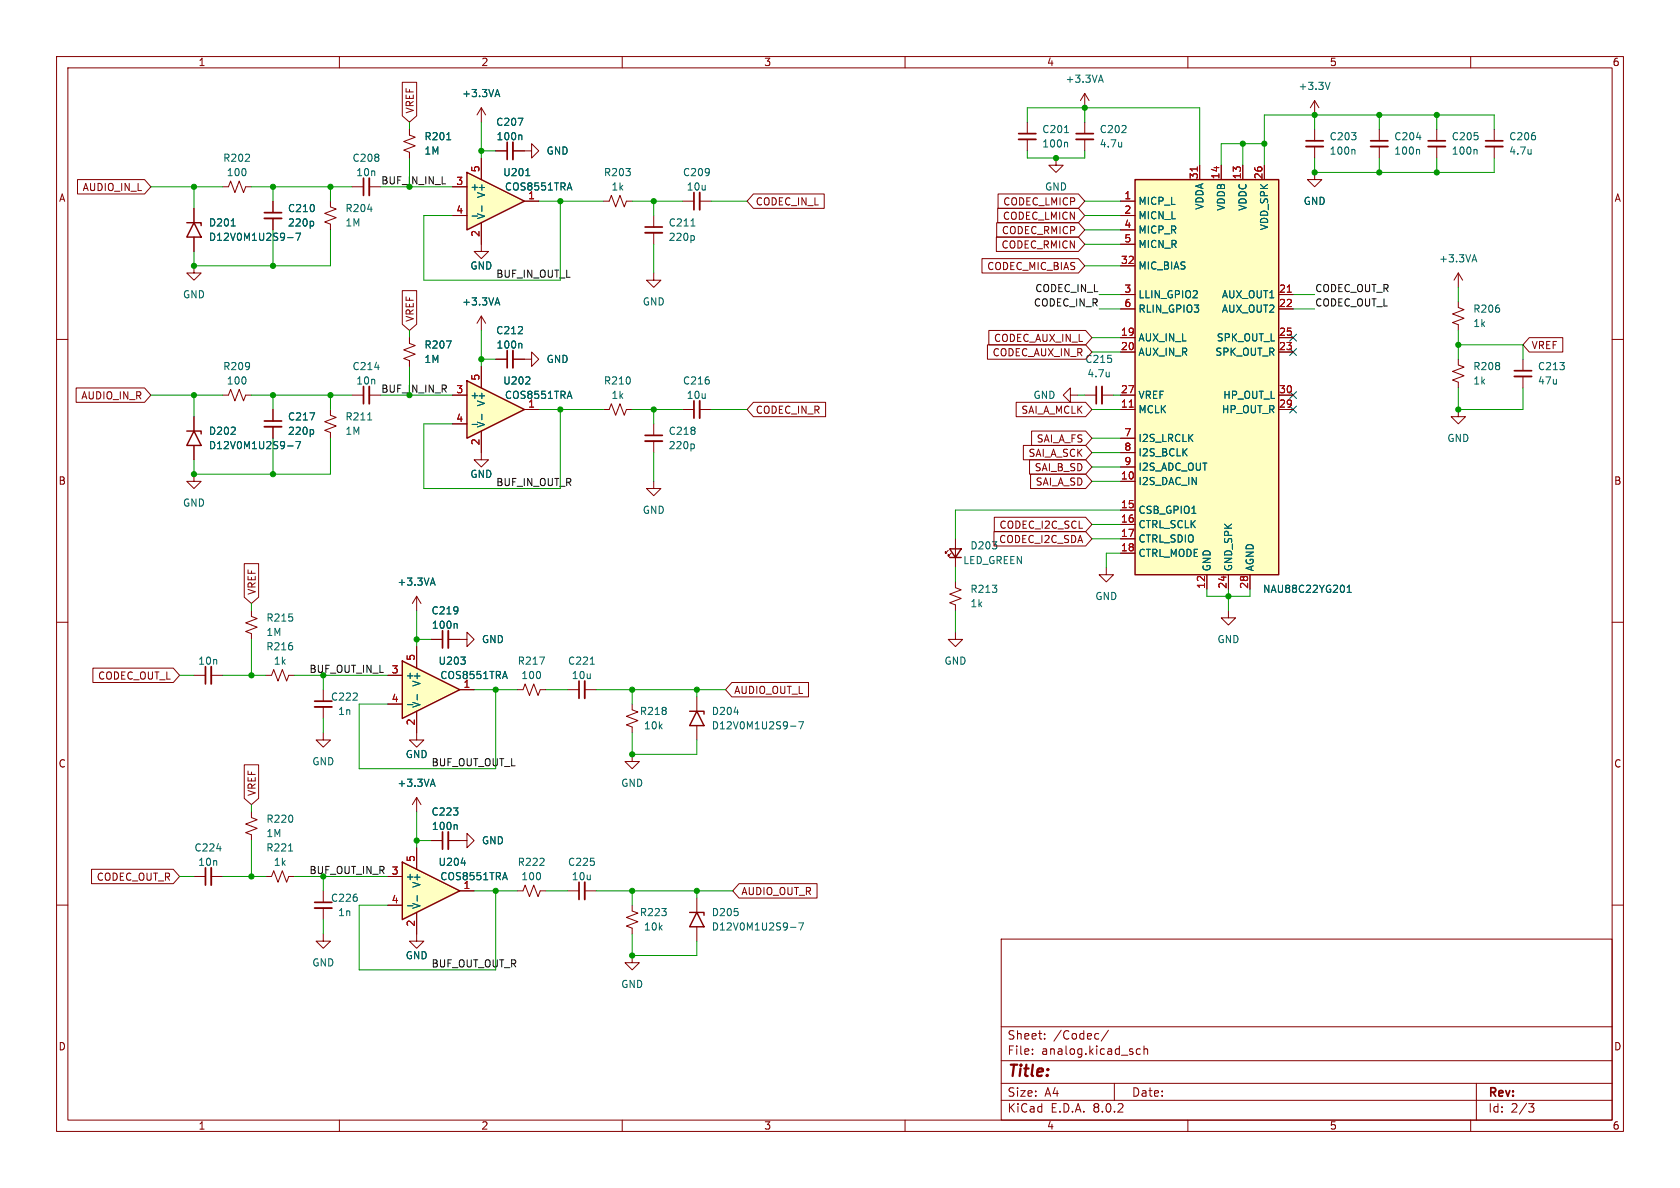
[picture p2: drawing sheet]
<svg xmlns="http://www.w3.org/2000/svg" width="297mm" height="210mm" viewBox="0 0 297 210" stroke-linecap="round" stroke-linejoin="round" font-family="sans-serif">
<g fill="none" stroke="#840000" stroke-width=".18">
<path d="M10 10h277v190h-277zM12 12h273v186h-273zM60 10v2M110 10v2M160 10v2M191.8 16.5l-.8 1.3M191.8 16.5v2.6M191.8 16.5l.7 1.3M210 10v2M260 10v2M181.6 21.6v2M181.6 24.6v2.1"/>
<path d="M186.7 27.9v1.3h1.3l-1.3 1.3-1.3-1.3h1.3M191.8 21.6v2M191.8 24.6v2.1M232.4 30.5v1.3h1.3l-1.3 1.2-1.3-1.2h1.3M232.4 22.9v2M232.4 25.9v2M243.8 22.9v2M243.8 25.9v2M254 22.9v2M254 25.9v2M264.2 22.9v2M264.2 25.9v2"/>
<path d="M10 60h2M34.3 47v1.3h1.3l-1.3 1.2-1.3-1.2h1.3M72.4 59.7v1l1 .4-2 .7 2 .8-2 .8 1 .4v1M85.1 55.9l-.8 1.3M85.1 55.9v2.5M85.1 55.9l.8 1.3M115.6 48.3v1.2h1.2l-1.2 1.3-1.3-1.3h1.3M285 60h2M87.6 63.5h2.1M90.7 63.5h3.3v-1.3l1.2 1.3-1.2 1.3v-1.3M106.7 72.4h1l.4-1 .7 2 .8-2 .8 2 .3-1h1.1M120.6 72.4h2.1"/>
<path d="M123.7 72.4h2M189.2 69.9v-1.3l-1.2 1.3 1.2 1.2v-1.2h1.3M191.8 69.9h2M194.8 69.9h2M10 110h2M34.3 119.4h2M37.3 119.4h2.1M44.4 108v1l1.1 .3-2.1 .8 2.1 .8-2.1 .7 1 .4v1M47 119.4h1l.4-1 .7 2 .8-2 .8 2 .4-1h1M73.7 105.4l-.8 1.3M73.7 105.4v2.6M73.7 105.4l.7 1.3"/>
<path d="M76.2 113h2M79.2 113h2.1M285 110h2M10 160h2M34.3 154.9h2M37.3 154.9h2.1M44.4 143.5v1l1.1 .4-2.1 .8 2.1 .7-2.1 .8 1 .4v1M47 154.9h1l.4-1 .7 2.1 .8-2.1 .8 2.1 .4-1.1h1M285 160h2M57.1 165.1v1.3h1.3l-1.3 1.2-1.2-1.2h1.2M177 166h108v32h-108zM60 198v2"/>
<path d="M110 198v2M160 198v2M177 194.5h108M177 191.5h108M177 187.5h108M177 181.5h108M182.5 186.3v.1M182.5 185.5v.1M184.7 183.6v.1M184.7 182.8v.1M194.1 182.7l.1 .1M194.2 183.6l-.1 .1"/>
<path d="M196 182.1l-1.3 2M197 191.5v3M201.6 185.5l-.4-.1-.3 .3v.4l.1 .2h.6M202.2 185.5l.3-.1 .3 .1 .1 .9M202.2 184.9v1.5M210 198v2M260 198v2M261 191.5v6.5M270.2 195.1h1l-.5 .6 .4 .1 .1 .5-.3 .3h-.4"/>
</g>
<g fill="none" stroke="#006464" stroke-width=".18">
<path d="M194.3 14.2h.6M194.6 13.3l.4 1.2M188.2 23.4h.7M188.6 25.1l.1 .2v.7M198.3 25.1v.9M198.3 25.9h-.1M239.4 26.4l.1 .2v.7M250.4 24.3h.8M250.8 26.4l.2 .2v.7M260.9 26.4l.2 .2v.7M270.7 26.4v.9M270.7 27.1l-.1 .1"/>
<path d="M87.6 53.6h.6M87.9 52.6l.5 1.3M78.9 60.3h.9l-.6 1.2M92.1 60.7l.2 .2v.6M196.1 65.8v.8M196.1 66.5l-.1 .1M76.2 103.1h.6M76.5 102.2l.4 1.2M80.6 110.2l.2 .2v.7M38.3 150h.8M51 150.4h.7"/>
</g>
<path d="M180.1 24.6h3M190.2 24.6h3.1M230.9 25.9h3M242.3 25.9h3.1M252.5 25.9h3M262.6 25.9h3.1M90.7 62v3M123.7 70.9v3M194.8 68.3v3.1M37.3 117.9v3M79.2 111.5v3.1M37.3 153.4v3.1" fill="none" stroke="#840000" stroke-width=".33"/>
<path d="M180.1 23.6h3M190.2 23.6h3.1M230.9 24.9h3M242.3 24.9h3.1M252.5 24.9h3M262.6 24.9h3.1M89.7 62v3M122.7 70.9v3M193.8 68.3v3.1M36.3 117.9v3M78.2 111.5v3.1M36.3 153.4v3.1" fill="none" stroke="#840000" stroke-width=".3"/>
<path d="M200.7 31.8h25.4v69.8h-25.4z" fill="#ffffc2"/>
<path d="M33 39.4h2.6v.5M34.3 39.4l1.3 2.5h-2.6zM200.7 31.8h25.4v69.8h-25.4zM33 76.2h2.6v.5M34.3 76.2l1.3 2.5h-2.6z" fill="none" stroke="#840000" stroke-width=".25"/>
<g fill="none" stroke="#840000" stroke-width=".18">
<path d="M34.3 36.8v2.6M39.4 33h1l.4-1 .7 2 .8-2 .8 2 .3-1h1M106.7 35.6h1l.4-1.1 .7 2.1 .8-2.1 .8 2.1 .3-1h1.1M198.1 35.6h2.6M198.1 38.1h2.6M212.1 29.2v2.6M215.9 29.2v2.6M219.7 29.2v2.6M223.5 29.2v2.6M34.3 41.9v2.6M198.1 59.7h2.6M198.1 52.1h2.6"/>
<path d="M198.1 54.6h2.6M198.1 47h2.6M198.1 40.6h2.6M198.1 43.2h2.6M226.1 59.7h2.5M226.1 52.1h2.5M226.1 54.6h2.5M34.3 73.7v2.5M34.3 78.7v2.6M39.4 69.9h1l.4-1.1 .7 2.1 .8-2.1 .8 2.1 .3-1h1M48.3 72.4v2M48.3 75.4v2.1"/>
<path d="M58.4 72.4v1l1 .4-2 .7 2 .8-2 .8 1 .4v1M62.2 69.9h2.1M65.3 69.9h2M198.1 72.4h2.6M198.1 62.2h2.6M198.1 69.9h2.6M198.1 77.5h2.6M226.1 72.4h2.5M226.1 62.2h2.5M226.1 69.9h2.5M34.3 83.8v1.3h1.3l-1.3 1.3-1.3-1.3h1.3M198.1 85.1h2.6"/>
<path d="M198.1 90.2h2.6M198.1 92.7h2.6M198.1 95.3h2.6M198.1 97.8h2.6M198.1 80h2.6M198.1 82.6h2.6M81.3 113h1.2v-1.2l1.3 1.2-1.3 1.3v-1.3M213.4 101.6v2.5M217.2 101.6v2.5M221 101.6v2.5M73.7 129.5v1.3h1.2l-1.2 1.3-1.3-1.3h1.3M91.4 121.9h1.1l.3-1 .8 2 .8-2 .7 2 .4-1h1"/>
<path d="M100.3 121.9h2.1M103.4 121.9h2M111.8 124.5v1l1 .4-2.1 .7 2.1 .8-2.1 .7 1.1 .4v1M111.8 133.4v1.2h1.2l-1.2 1.3-1.3-1.3h1.3M91.4 157.5h1.1l.3-1 .8 2 .8-2 .7 2 .4-1h1M100.3 157.5h2.1M103.4 157.5h2M111.8 160v1l1 .4-2.1 .8 2.1 .7-2.1 .8 1.1 .4v1M111.8 168.9v1.3h1.2l-1.2 1.3-1.3-1.3h1.3"/>
</g>
<path d="M211.7 29.5v.7M227.6 51.7h.7M199.6 72h.8" fill="none" stroke="#a90000" stroke-width=".18"/>
<g fill="none" stroke="#006464" stroke-width=".18">
<path d="M40.9 39.9h.7M50.9 42h.9M53.1 41.2l-.5 1.3M50.9 78.8h.9M53.1 78l-.5 1.3M54.8 73h.8l-.5 1.2M55.2 75.9l.2 .3v.3l-.2 .3M65 74.2h.7M66.3 64.9h.7M95.4 116.1h.8l-.5 1.3M104.4 117.4h.7M238.2 104.7h.7"/>
<path d="M238.2 103.8l.3-.4v1.3"/>
</g>
<path d="M46.7 75.4h3.1M65.3 68.3v3.1M103.4 120.4v3M103.4 156v3" fill="none" stroke="#840000" stroke-width=".33"/>
<path d="M46.7 74.4h3.1M64.3 68.3v3.1M102.4 120.4v3M102.4 156v3" fill="none" stroke="#840000" stroke-width=".3"/>
<path d="M71.1 116.8l10.2 5.1-10.2 5.1z" fill="#ffffc2"/>
<path d="M71.1 116.8l10.2 5.1-10.2 5.1z" fill="none" stroke="#840000" stroke-width=".25"/>
<path d="M115.6 74.9v2.1M115.6 78v2M115.6 85.1v1.3h1.2l-1.2 1.2-1.3-1.2h1.3M68.6 119.4h2.5M73.7 114.3v3.8M68.6 124.5h2.5M73.7 125.7v3.8M81.3 121.9h2.5" fill="none" stroke="#840000" stroke-width=".18"/>
<path d="M122.5 78.5l.3 .2v.4l-.3 .2M81.5 116.1h.7l-.4 .5M82.2 116.8v.5M89.3 118.7l.4 1.3M72 124.6h1M73.8 122.8v.9" fill="none" stroke="#006464" stroke-width=".18"/>
<path d="M114 78h3.1" fill="none" stroke="#840000" stroke-width=".33"/>
<path d="M114 77h3.1" fill="none" stroke="#840000" stroke-width=".3"/>
<path d="M71.1 152.4l10.2 5.1-10.2 5.1z" fill="#ffffc2"/>
<path d="M71.1 152.4l10.2 5.1-10.2 5.1z" fill="none" stroke="#840000" stroke-width=".25"/>
<path d="M57.1 129.5v1.3h1.3l-1.3 1.3-1.2-1.3h1.2M57.1 121.9v2.1M57.1 125v2M68.6 154.9h2.5M73.7 149.9v3.8M81.3 148.6h1.2v-1.3l1.3 1.3-1.3 1.3v-1.3M81.3 157.5h2.5M68.6 160h2.5M73.7 161.3v5.1h1.2l-1.2 1.2-1.3-1.2h1.3" fill="none" stroke="#840000" stroke-width=".18"/>
<path d="M73.8 158.3v1M81.5 152.6h.8M89.3 154.2l.4 1.3M72 160.1h1" fill="none" stroke="#006464" stroke-width=".18"/>
<path d="M55.6 125h3.1" fill="none" stroke="#840000" stroke-width=".33"/>
<path d="M55.6 124h3.1" fill="none" stroke="#840000" stroke-width=".3"/>
<path d="M82.5 67.3l10.2 5.1-10.2 5.1z" fill="#ffffc2"/>
<path d="M82.5 67.3l10.2 5.1-10.2 5.1zM167.9 97h2l-1 1.6zM167.9 98.6h2M121.9 125.7h2.6v.5M123.2 125.7l1.3 2.6h-2.6zM121.9 161.3h2.6v.5M123.2 161.3l1.3 2.5h-2.6z" fill="none" stroke="#840000" stroke-width=".25"/>
<g fill="none" stroke="#840000" stroke-width=".18">
<path d="M85.1 19.1v2.5M85.1 19.1l-.8 1.2M85.1 19.1l.8 1.2M232.4 17.8l-.8 1.3M232.4 17.8v2.5M232.4 17.8l.8 1.3M48.3 35.6v2M48.3 38.6v2M58.4 35.6v1l1 .4-2 .7 2 .8-2 .7 1 .4v1M62.2 33h2.1M65.3 33h2M72.4 22.9v1l1 .4-2 .7 2 .8-2 .7 1 .4v1"/>
<path d="M87.6 26.7h2.1M90.7 26.7h3.3v-1.3l1.2 1.3-1.2 1.2v-1.2M115.6 38.1v2M115.6 41.1v2.1M257.8 53.3v1.1l1 .3-2 .8 2 .8-2 .7 1 .4v1M257.8 48.3v2.5M257.8 48.3l-.8 1.2M257.8 48.3l.8 1.2M80 69.9h2.5M80 74.9h2.5M85.1 76.2v5.1h1.3l-1.3 1.3-1.3-1.3h1.3M85.1 64.8v3.8"/>
<path d="M92.7 72.4h2.5M257.8 72.4v1.3h1.3l-1.3 1.2-1.3-1.2h1.3M257.8 63.5v1l1 .4-2 .8 2 .7-2 .8 1 .4v1M269.2 63.5v2M269.2 66.5v2.1M167.6 97.3l-.5 .5v-.3v.3h.3M168.1 97.8l-.5 .5v-.3v.3h.3M168.9 95.3v5M168.9 111.8v1.2h1.3l-1.3 1.3-1.3-1.3h1.3M168.9 102.9v1l1 .4-2 .7 2 .8-2 .8 1 .3v1.1M195.6 100.3v1.3h1.2l-1.2 1.3-1.3-1.3h1.3M217.2 108v1.2h1.2l-1.2 1.3-1.3-1.3h1.3"/>
<path d="M123.2 123.2v2.5M123.2 128.3v2.5M57.1 157.5v2M73.7 141l-.8 1.2M73.7 141v2.5M73.7 141l.7 1.2M76.2 148.6h2M79.2 148.6h2.1M123.2 158.8v2.5M57.1 160.5v2.1M123.2 163.8v2.6"/>
</g>
<g fill="none" stroke="#006464" stroke-width=".18">
<path d="M87.6 16.7h.6M87.9 15.8l.5 1.3M235.1 14.5l-.4 1.3M55.2 39.1l.2 .3v.3l-.2 .3M65 37h.8M79 24.7h.7M91.6 20.9h.8l-.5 1.3M92.1 23.9l.2 .1v.7M122.2 40h.7M122.5 41.6l.3 .3v.4l-.3 .2M260.3 45.9h.7M260.7 45l.4 1.3"/>
<path d="M83.5 75h.9M85.2 73.2v1M92.9 67.9h.8M93.6 66.7v.5M100.7 69.2l.4 1.2M76.2 138.6h.6M76.5 137.7l.4 1.3M129.8 125.9h.8M139.8 128.4h.9M141.2 127.6h.8l-.5 1.2M80.6 145.8l.2 .2v.6M139.8 163.9h.9"/>
<path d="M141.2 163.1h.8l-.5 1.3"/>
</g>
<path d="M46.7 38.6h3.1M65.3 31.5v3M90.7 25.1v3.1M114 41.1h3.1M267.7 66.5h3.1M79.2 147.1v3M55.6 160.5h3.1" fill="none" stroke="#840000" stroke-width=".33"/>
<path d="M46.7 37.6h3.1M64.3 31.5v3M89.7 25.1v3.1M114 40.1h3.1M267.7 65.5h3.1M55.6 159.5h3.1M78.2 147.1v3" fill="none" stroke="#840000" stroke-width=".3"/>
<path d="M82.5 30.5l10.2 5.1-10.2 5z" fill="#ffffc2"/>
<path d="M82.5 30.5l10.2 5.1-10.2 5z" fill="none" stroke="#840000" stroke-width=".25"/>
<g fill="none" stroke="#840000" stroke-width=".18">
<path d="M71.1 14.5h2.6v6l-1.3 1.1-1.3-1.1zM13.7 31.7h11.9l1.1 1.3-1.1 1.3h-11.9zM34.3 36.8v2.6M48.3 35.6v2M48.3 38.6v2M72.4 22.9v1M72.4 26.9v1M80 33h2.5M80 38.1h2.5M85.1 39.4v5.1h1.3l-1.3 1.2-1.3-1.2h1.3M85.1 27.9v3.9M87.6 26.7h2.1"/>
<path d="M90.7 26.7h2M92.7 35.6h2.5M120.6 35.6h2.1M123.7 35.6h2M133.2 34.3h12.5v2.5h-12.5l-1.1-1.2zM176.2 39.4h14.5l1.1 1.2-1.1 1.3h-14.5zM176.4 36.8h14.3l1.1 1.3-1.1 1.3h-14.3zM176.4 34.3h14.3l1.1 1.3-1.1 1.2h-14.3zM198.1 35.6h2.6M198.1 38.1h2.6M212.1 29.2v2.6M215.9 29.2v2.6"/>
<path d="M219.7 29.2v2.6M223.5 29.2v2.6M34.3 41.9v2.6M71.1 51.4h2.6v5.9l-1.3 1.1-1.3-1.1zM72.4 59.7v1M173.6 45.7h17.1l1.1 1.3-1.1 1.3h-17.1zM174.8 58.4h17.1l1.1 1.3-1.1 1.3h-17.1zM176.1 41.9h14.6l1.1 1.3-1.1 1.3h-14.6zM198.1 59.7h2.6M198.1 52.1h2.6M198.1 54.6h2.6M198.1 47h2.6"/>
<path d="M198.1 40.6h2.6M198.1 43.2h2.6M226.1 59.7h2.5M226.1 52.1h2.5M226.1 54.6h2.5M270.4 59.7h5.9v2.5h-5.9l-1.2-1.2zM13.5 68.6h12.1l1.1 1.3-1.1 1.2h-12.1zM34.3 73.7v2.5M34.3 78.7v2.6M48.3 72.4v2M48.3 75.4v2.1M72.4 63.8v1"/>
<path d="M80 69.9h2.5M80 74.9h2.5M85.1 64.8v3.8M85.1 76.2v3.8M87.6 63.5h2.1M90.7 63.5h2M92.7 72.4h2.5M133.2 71.1h12.8v2.6h-12.8l-1.1-1.3zM174.6 61h17.3l1.1 1.2-1.1 1.3h-17.3zM179.6 71.1h12.3l1.1 1.3-1.1 1.3h-12.3zM180.9 78.7h11l1.1 1.3-1.1 1.3h-11zM182.4 76.2h9.5l1.1 1.3-1.1 1.2h-9.5z"/>
<path d="M198.1 72.4h2.6M198.1 62.2h2.6M198.1 69.9h2.6M198.1 77.5h2.6M226.1 72.4h2.5M226.1 62.2h2.5M226.1 69.9h2.5M43.2 99.6h2.5v6l-1.3 1.1-1.2-1.1zM175.7 94h16.2l1.1 1.3-1.1 1.2h-16.2zM175.8 91.4h16.1l1.1 1.3-1.1 1.3h-16.1zM182 81.3h9.9l1.1 1.3-1.1 1.2h-9.9zM182.2 83.8h9.7l1.1 1.3-1.1 1.3h-9.7z"/>
<path d="M198.1 85.1h2.6M198.1 90.2h2.6M198.1 92.7h2.6M198.1 95.3h2.6M198.1 97.8h2.6M198.1 80h2.6M198.1 82.6h2.6M16.4 118.1h14.2l1.1 1.3-1.1 1.3h-14.2zM68.6 119.4h2.5M73.7 114.3v3.8M76.2 113h2M79.2 113h2.1"/>
<path d="M213.4 101.6v2.5M217.2 101.6v2.5M221 101.6v2.5M43.2 135.2h2.5v5.9l-1.3 1.1-1.2-1.1zM68.6 124.5h2.5M73.7 125.7v3.8M81.3 121.9h2.5M129.4 120.6h13.5v2.6h-13.5l-1.1-1.3zM16.2 153.7h14.4l1.1 1.2-1.1 1.3h-14.4zM68.6 154.9h2.5M73.7 149.9v3.8M76.2 148.6h2"/>
<path d="M79.2 148.6h2.1M81.3 157.5h2.5M130.7 156.2h13.7v2.6h-13.7l-1.2-1.3zM68.6 160h2.5M73.7 161.3v3.8"/>
</g>
<g fill="none" stroke="#006464" stroke-width=".18">
<path d="M87.6 16.7h.6M87.9 15.8l.5 1.3M40.9 39.9h.7M55.2 39.1l.2 .3v.3l-.2 .3M79 24.7h.7M83.5 38.2h.9M85.2 36.4v1M91.6 20.9h.8l-.5 1.3M92.1 23.9l.2 .1v.7M93 31.1h.7M100.7 32.3l.4 1.3M50.9 42h.9"/>
<path d="M53.1 41.2l-.5 1.3M87.6 53.6h.6M87.9 52.6l.5 1.3M50.9 78.8h.9M53.1 78l-.5 1.3M54.8 73h.8l-.5 1.2M55.2 75.9l.2 .3v.3l-.2 .3M78.9 60.3h.9l-.6 1.2M83.5 75h.9M85.2 73.2v1M92.1 60.7l.2 .2v.6M92.9 67.9h.8"/>
<path d="M93.6 66.7v.5M100.7 69.2l.4 1.2M76.2 103.1h.6M76.5 102.2l.4 1.2M80.6 110.2l.2 .2v.7M81.5 116.1h.7l-.4 .5M82.2 116.8v.5M89.3 118.7l.4 1.3M238.2 104.7h.7M238.2 103.8l.3-.4v1.3M72 124.6h1M73.8 122.8v.9"/>
<path d="M76.2 138.6h.6M76.5 137.7l.4 1.3M73.8 158.3v1M80.6 145.8l.2 .2v.6M81.5 152.6h.8M89.3 154.2l.4 1.3M72 160.1h1"/>
</g>
<path d="M123.7 34v3.1" fill="none" stroke="#840000" stroke-width=".33"/>
<path d="M122.7 34v3.1" fill="none" stroke="#840000" stroke-width=".3"/>
<g fill="none" stroke="#009600" stroke-width=".18">
<path d="M191.8 19.1v2.5M26.7 33h12.7M34.3 33v3.8M44.4 33h17.8M48.3 33v2.6M58.4 33v2.6M67.3 33h12.7M72.4 21.6v1.3M72.4 27.9v5.1M85.1 26.7h2.5M85.1 21.6v6.3M95.2 35.6h11.5"/>
<path d="M99.1 35.6v13.9h-24.2v-11.4h5.1M111.8 35.6h8.8M115.6 35.6v2.5M125.7 35.6h6.4M181.6 21.6v-2.5h30.5v10.1M181.6 26.7v1.2h10.2v-1.2M191.8 35.6h6.3M191.8 38.1h6.3M219.7 25.4v3.8M223.5 25.4h-7.6v3.8M232.4 27.9v2.6h31.8v-2.6M232.4 20.3v2.6"/>
<path d="M243.8 20.3v2.6M243.8 27.9v2.6M254 20.3v2.6M254 27.9v2.6M264.2 22.9v-2.6h-40.7v8.9M48.3 40.6v6.4M58.4 40.6v6.4h-24.1v-2.5M72.4 58.4v1.3M85.1 58.4v6.4M115.6 43.2v5.1M191.8 47h6.3M191.8 43.2h6.3"/>
<path d="M191.8 40.6h6.3M193 59.7h5.1M194.3 54.6h3.8M194.3 52.1h3.8M228.6 54.6h3.8M228.6 52.1h3.8M257.8 50.8v2.5M257.8 58.4v5.1M26.7 69.9h12.7M34.3 69.9v3.8M44.4 69.9h17.8M48.3 69.9v2.5"/>
<path d="M48.3 77.5v6.3M58.4 77.5v6.3h-24.1v-2.5M58.4 69.9v2.5M67.3 69.9h12.7M72.4 64.8v5.1M85.1 63.5h2.5M95.2 72.4h11.5M99.1 72.4v14h-24.2v-11.5h5.1M111.8 72.4h8.8M115.6 72.4v2.5M125.7 72.4h6.4M190.5 69.9h1.3"/>
<path d="M193 72.4h5.1M193 62.2h5.1M193 77.5h5.1M196.8 69.9h1.3M257.8 68.6v3.8h11.4v-3.8M257.8 61h11.4v2.5M115.6 80v5.1M193 82.6h5.1M193 80h5.1M193 92.7h5.1M193 95.3h5.1M193 85.1h5.1"/>
<path d="M198.1 90.2h-29.2v5.1M198.1 97.8h-2.5v2.5M31.7 119.4h2.6M39.4 119.4h7.6M44.4 106.7v1.3M44.4 113v6.4M52.1 119.4h16.5M57.1 119.4v2.5M73.7 108v6.3M73.7 113h2.5M168.9 100.3v2.6M168.9 108v3.8"/>
<path d="M213.4 104.1v1.3h7.6v-1.3M217.2 104.1v3.9M57.1 127v2.5M83.8 121.9h7.6M87.6 121.9v14h-24.1v-11.4h5.1M96.5 121.9h3.8M105.4 121.9h22.9M111.8 129.5v3.9h11.4v-2.6M111.8 121.9v2.6M123.2 121.9v1.3M31.7 154.9h2.6M39.4 154.9h7.6"/>
<path d="M44.4 142.2v1.3M44.4 148.6v6.3M52.1 154.9h16.5M57.1 154.9v2.6M73.7 148.6h2.5M73.7 143.5v6.4M83.8 157.5h7.6M87.6 157.5v14h-24.1v-11.5h5.1M96.5 157.5h3.8M105.4 157.5h24.1M111.8 157.5v2.5M123.2 157.5v1.3"/>
<path d="M57.1 162.6v2.5M111.8 165.1v3.8h11.4v-2.5"/>
</g>
<path d="M228 59.1l1.2 1.2M229.2 59.1l-1.2 1.2M228 69.2l1.2 1.3M228 61.6l1.2 1.2M228 71.8l1.2 1.2M229.2 69.2l-1.2 1.3M229.2 61.6l-1.2 1.2M229.2 71.8l-1.2 1.2" fill="none" stroke="#000084" stroke-width=".18"/>
<path d="M211.7 29.5v.7M227.6 51.7h.7M199.6 72h.8" fill="none" stroke="#a90000" stroke-width=".18"/>
<g fill="#009600" stroke="#009600" stroke-width=".18">
<circle cx="257.8" cy="72.4" r=".46"/>
<circle cx="257.8" cy="61" r=".46"/>
<circle cx="123.2" cy="157.5" r=".46"/>
<circle cx="217.2" cy="105.4" r=".46"/>
<circle cx="123.2" cy="121.9" r=".46"/>
<circle cx="219.7" cy="25.4" r=".46"/>
<circle cx="223.5" cy="25.4" r=".46"/>
<circle cx="191.8" cy="19.1" r=".46"/>
<circle cx="186.7" cy="27.9" r=".46"/>
<circle cx="243.8" cy="20.3" r=".46"/>
<circle cx="254" cy="20.3" r=".46"/>
<circle cx="243.8" cy="30.5" r=".46"/>
<circle cx="232.4" cy="20.3" r=".46"/>
<circle cx="232.4" cy="30.5" r=".46"/>
<circle cx="254" cy="30.5" r=".46"/>
<circle cx="73.7" cy="113" r=".46"/>
<circle cx="73.7" cy="148.6" r=".46"/>
<circle cx="48.3" cy="83.8" r=".46"/>
<circle cx="58.4" cy="69.9" r=".46"/>
<circle cx="48.3" cy="69.9" r=".46"/>
<circle cx="34.3" cy="83.8" r=".46"/>
<circle cx="34.3" cy="69.9" r=".46"/>
<circle cx="111.8" cy="121.9" r=".46"/>
<circle cx="87.6" cy="157.5" r=".46"/>
<circle cx="87.6" cy="121.9" r=".46"/>
<circle cx="111.8" cy="168.9" r=".46"/>
<circle cx="111.8" cy="157.5" r=".46"/>
<circle cx="111.8" cy="133.4" r=".46"/>
<circle cx="99.1" cy="72.4" r=".46"/>
<circle cx="115.6" cy="72.4" r=".46"/>
<circle cx="85.1" cy="63.5" r=".46"/>
<circle cx="44.4" cy="154.9" r=".46"/>
<circle cx="44.4" cy="119.4" r=".46"/>
<circle cx="34.3" cy="47" r=".46"/>
<circle cx="58.4" cy="33" r=".46"/>
<circle cx="48.3" cy="33" r=".46"/>
<circle cx="48.3" cy="47" r=".46"/>
<circle cx="34.3" cy="33" r=".46"/>
<circle cx="99.1" cy="35.6" r=".46"/>
<circle cx="85.1" cy="26.7" r=".46"/>
<circle cx="115.6" cy="35.6" r=".46"/>
</g>
<text font-size="2.8" fill="#840000" x="178" y="190.9">Title:</text>
<g font-size="2.1" fill="#840000">
<text x="178" y="184">Sheet:</text>
<text x="186.2" y="184">/Codec/</text>
<text x="178" y="186.7">File:</text>
<text x="184.1" y="186.7">analog.kicad_sch</text>
<text x="178" y="196.9">KiCad</text>
<text x="178" y="194.1">Size:</text>
<text x="184.7" y="194.1">A4</text>
<text x="185.7" y="196.9">E.D.A.</text>
<text x="193.3" y="196.9">8.0.2</text>
<text x="200" y="194.1">Date:</text>
<text x="263" y="194.3">Rev:</text>
<text x="263" y="196.9">Id:</text>
<text x="267.1" y="196.9">2/3</text>
</g>
<g font-size="1.8" fill="#840000">
<text x="35" y="11.9">1</text>
<text x="85" y="11.9">2</text>
<text x="135" y="11.9">3</text>
<text x="185" y="11.9">4</text>
<text x="235" y="11.9">5</text>
<text x="285" y="11.9">6</text>
<text x="73.3" y="20.2" transform="rotate(-90 73.3 20.2)">VREF</text>
<text x="10.3" y="35.9">A</text>
<text x="14.5" y="34">AUDIO_IN_L</text>
<text x="285.3" y="35.9">A</text>
<text x="133.5" y="36.5">CODEC_IN_L</text>
<text x="177" y="41.6">CODEC_RMICP</text>
<text x="177.2" y="39.1">CODEC_LMICN</text>
<text x="177.3" y="36.5">CODEC_LMICP</text>
<text x="174.4" y="47.9">CODEC_MIC_BIAS</text>
<text x="177" y="44.1">CODEC_RMICN</text>
<text x="73.3" y="57" transform="rotate(-90 73.3 57)">VREF</text>
<text x="175.4" y="63.2">CODEC_AUX_IN_R</text>
<text x="175.6" y="60.6">CODEC_AUX_IN_L</text>
<text x="270.7" y="61.9">VREF</text>
<text x="14.3" y="70.8">AUDIO_IN_R</text>
<text x="133.5" y="73.3">CODEC_IN_R</text>
<text x="180.5" y="73.3">SAI_A_MCLK</text>
<text x="181.7" y="81">SAI_A_SCK</text>
<text x="182.8" y="83.5">SAI_B_SD</text>
<text x="183.2" y="78.4">SAI_A_FS</text>
<text x="10.3" y="85.9">B</text>
<text x="183" y="86">SAI_A_SD</text>
<text x="285.3" y="85.9">B</text>
<text x="176.6" y="93.7">CODEC_I2C_SCL</text>
<text x="176.5" y="96.2">CODEC_I2C_SDA</text>
<text x="45.4" y="105.3" transform="rotate(-90 45.4 105.3)">VREF</text>
<text x="17.2" y="120.3">CODEC_OUT_L</text>
<text x="129.7" y="122.9">AUDIO_OUT_L</text>
<text x="10.3" y="135.9">C</text>
<text x="285.3" y="135.9">C</text>
<text x="45.4" y="140.8" transform="rotate(-90 45.4 140.8)">VREF</text>
<text x="17" y="155.9">CODEC_OUT_R</text>
<text x="131" y="158.4">AUDIO_OUT_R</text>
<text x="10.3" y="185.9">D</text>
<text x="285.3" y="185.9">D</text>
<text x="35" y="199.9">1</text>
<text x="85" y="199.9">2</text>
<text x="135" y="199.9">3</text>
<text x="185" y="199.9">4</text>
<text x="235" y="199.9">5</text>
<text x="285" y="199.9">6</text>
</g>
<g font-size="1.8" fill="#006464">
<text x="81.6" y="17.4">+3.3VA</text>
<text x="188.3" y="14.8">+3.3VA</text>
<text x="229.5" y="16.1">+3.3V</text>
<text x="87.6" y="22.5">C207</text>
<text x="184.2" y="23.7">C201</text>
<text x="194.3" y="23.7">C202</text>
<text x="39.4" y="28.8">R202</text>
<text x="62.2" y="28.8">C208</text>
<text x="74.9" y="25">R201</text>
<text x="74.9" y="27.5">1M</text>
<text x="87.7" y="25">100n</text>
<text x="96.5" y="27.5">GND</text>
<text x="184.2" y="26.3">100n</text>
<text x="194.3" y="26.3">4.7u</text>
<text x="235" y="25">C203</text>
<text x="235" y="27.5">100n</text>
<text x="246.4" y="25">C204</text>
<text x="246.4" y="27.5">100n</text>
<text x="256.6" y="25">C205</text>
<text x="256.6" y="27.5">100n</text>
<text x="266.7" y="25">C206</text>
<text x="266.7" y="27.5">4.7u</text>
<text x="40" y="31.3">100</text>
<text x="62.9" y="31.3">10n</text>
<text x="83.1" y="33.9">+</text>
<text x="86" y="35.1" transform="rotate(-90 86 35.1)">V+</text>
<text x="88.9" y="31.3">U201</text>
<text x="89.2" y="33.9">COS8551TRA</text>
<text x="106.7" y="31.3">R203</text>
<text x="108" y="33.9">1k</text>
<text x="120.6" y="31.3">C209</text>
<text x="121.3" y="33.9">10u</text>
<text x="184.7" y="33.9">GND</text>
<text x="36.8" y="40.2">D201</text>
<text x="50.8" y="37.7">C210</text>
<text x="50.8" y="40.2">220p</text>
<text x="61" y="37.7">R204</text>
<text x="61" y="40.2">1M</text>
<text x="86" y="38.9" transform="rotate(-90 86 38.9)">V-</text>
<text x="118.1" y="40.2">C211</text>
<text x="201.2" y="36.4">MICP_L</text>
<text x="201.2" y="39">MICN_L</text>
<text x="201.2" y="41.5">MICP_R</text>
<text x="213" y="37.2" transform="rotate(-90 213 37.2)">VDDA</text>
<text x="216.8" y="37.4" transform="rotate(-90 216.8 37.4)">VDDB</text>
<text x="220.6" y="37.4" transform="rotate(-90 220.6 37.4)">VDDC</text>
<text x="224.4" y="40.8" transform="rotate(-90 224.4 40.8)">VDD_SPK</text>
<text x="230.4" y="36.4">GND</text>
<text x="36.8" y="42.8">D12V0M1U2S9-7</text>
<text x="83.1" y="47.9">GND</text>
<text x="118.1" y="42.8">220p</text>
<text x="201.2" y="47.9">MIC_BIAS</text>
<text x="201.2" y="44">MICN_R</text>
<text x="254.3" y="46.6">+3.3VA</text>
<text x="32.3" y="52.9">GND</text>
<text x="201.2" y="52.9">LLIN_GPIO2</text>
<text x="215.9" y="52.9">AUX_OUT1</text>
<text x="81.6" y="54.2">+3.3VA</text>
<text x="87.6" y="59.3">C212</text>
<text x="113.5" y="54.2">GND</text>
<text x="201.2" y="55.5">RLIN_GPIO3</text>
<text x="215.9" y="55.5">AUX_OUT2</text>
<text x="260.4" y="55.5">R206</text>
<text x="260.4" y="58">1k</text>
<text x="39.4" y="65.6">R209</text>
<text x="62.2" y="65.6">C214</text>
<text x="74.9" y="61.8">R207</text>
<text x="74.9" y="64.4">1M</text>
<text x="87.7" y="61.8">100n</text>
<text x="96.5" y="64.4">GND</text>
<text x="191.8" y="64.4">C215</text>
<text x="201.2" y="60.6">AUX_IN_L</text>
<text x="201.2" y="63.1">AUX_IN_R</text>
<text x="214.8" y="63.1">SPK_OUT_R</text>
<text x="215" y="60.6">SPK_OUT_L</text>
<text x="260.4" y="65.6">R208</text>
<text x="271.8" y="65.6">C213</text>
<text x="40" y="68.2">100</text>
<text x="62.9" y="68.2">10n</text>
<text x="83.1" y="70.7">+</text>
<text x="86" y="72" transform="rotate(-90 86 72)">V+</text>
<text x="88.9" y="68.2">U202</text>
<text x="89.2" y="70.7">COS8551TRA</text>
<text x="106.7" y="68.2">R210</text>
<text x="108" y="70.7">1k</text>
<text x="120.6" y="68.2">C216</text>
<text x="121.3" y="70.7">10u</text>
<text x="182.6" y="70.7">GND</text>
<text x="192.1" y="66.9">4.7u</text>
<text x="201.2" y="70.7">VREF</text>
<text x="216.2" y="70.7">HP_OUT_L</text>
<text x="260.4" y="68.2">1k</text>
<text x="271.8" y="68.2">47u</text>
<text x="36.8" y="77.1">D202</text>
<text x="50.8" y="74.5">C217</text>
<text x="50.8" y="77.1">220p</text>
<text x="61" y="74.5">R211</text>
<text x="61" y="77.1">1M</text>
<text x="86" y="75.7" transform="rotate(-90 86 75.7)">V-</text>
<text x="118.1" y="77.1">C218</text>
<text x="201.2" y="73.3">MCLK</text>
<text x="215.9" y="73.3">HP_OUT_R</text>
<text x="36.8" y="79.6">D12V0M1U2S9-7</text>
<text x="118.1" y="79.6">220p</text>
<text x="201.2" y="78.3">I2S_LRCLK</text>
<text x="201.2" y="80.9">I2S_BCLK</text>
<text x="201.2" y="83.4">I2S_ADC_OUT</text>
<text x="255.8" y="78.3">GND</text>
<text x="32.3" y="89.8">GND</text>
<text x="83.1" y="84.7">GND</text>
<text x="201.2" y="86">I2S_DAC_IN</text>
<text x="113.5" y="91">GND</text>
<text x="201.2" y="91">CSB_GPIO1</text>
<text x="201.2" y="93.6">CTRL_SCLK</text>
<text x="170.2" y="99.9">LED_GREEN</text>
<text x="171.5" y="97.3">D203</text>
<text x="201.2" y="96.1">CTRL_SDIO</text>
<text x="201.2" y="98.7">CTRL_MODE</text>
<text x="214.2" y="101.1" transform="rotate(-90 214.2 101.1)">GND</text>
<text x="218" y="101.1" transform="rotate(-90 218 101.1)">GND_SPK</text>
<text x="221.8" y="101.1" transform="rotate(-90 221.8 101.1)">AGND</text>
<text x="70.2" y="103.7">+3.3VA</text>
<text x="171.5" y="105">R213</text>
<text x="171.5" y="107.5">1k</text>
<text x="193.5" y="106.3">GND</text>
<text x="223.2" y="105">NAU88C22YG201</text>
<text x="47" y="110.1">R215</text>
<text x="47" y="112.6">1M</text>
<text x="76.2" y="108.8">C219</text>
<text x="76.2" y="111.4">100n</text>
<text x="85.1" y="113.9">GND</text>
<text x="215.1" y="113.9">GND</text>
<text x="34.9" y="117.7">10n</text>
<text x="47" y="115.2">R216</text>
<text x="48.3" y="117.7">1k</text>
<text x="77.4" y="117.7">U203</text>
<text x="91.4" y="117.7">R217</text>
<text x="100.3" y="117.7">C221</text>
<text x="166.9" y="117.7">GND</text>
<text x="58.4" y="124.1">C222</text>
<text x="71.6" y="120.2">+</text>
<text x="74.5" y="125.2" transform="rotate(-90 74.5 125.2)">V-</text>
<text x="74.5" y="121.5" transform="rotate(-90 74.5 121.5)">V+</text>
<text x="77.7" y="120.2">COS8551TRA</text>
<text x="92.1" y="120.2">100</text>
<text x="101" y="120.2">10u</text>
<text x="59.7" y="126.6">1n</text>
<text x="113" y="126.6">R218</text>
<text x="113.7" y="129.1">10k</text>
<text x="125.7" y="126.6">D204</text>
<text x="125.7" y="129.1">D12V0M1U2S9-7</text>
<text x="55.1" y="135.5">GND</text>
<text x="71.6" y="134.2">GND</text>
<text x="70.2" y="139.3">+3.3VA</text>
<text x="109.7" y="139.3">GND</text>
<text x="47" y="145.6">R220</text>
<text x="47" y="148.2">1M</text>
<text x="76.2" y="144.4">C223</text>
<text x="76.2" y="146.9">100n</text>
<text x="85.1" y="149.5">GND</text>
<text x="34.3" y="150.7">C224</text>
<text x="34.9" y="153.3">10n</text>
<text x="47" y="150.7">R221</text>
<text x="48.3" y="153.3">1k</text>
<text x="71.6" y="155.8">+</text>
<text x="77.4" y="153.3">U204</text>
<text x="77.7" y="155.8">COS8551TRA</text>
<text x="91.4" y="153.3">R222</text>
<text x="92.1" y="155.8">100</text>
<text x="100.3" y="153.3">C225</text>
<text x="101" y="155.8">10u</text>
<text x="58.4" y="159.6">C226</text>
<text x="74.5" y="160.8" transform="rotate(-90 74.5 160.8)">V-</text>
<text x="74.5" y="157" transform="rotate(-90 74.5 157)">V+</text>
<text x="59.7" y="162.2">1n</text>
<text x="113" y="162.2">R223</text>
<text x="113.7" y="164.7">10k</text>
<text x="125.7" y="162.2">D205</text>
<text x="125.7" y="164.7">D12V0M1U2S9-7</text>
<text x="55.1" y="171">GND</text>
<text x="71.6" y="169.8">GND</text>
<text x="109.7" y="174.9">GND</text>
</g>
<g font-size="1.8" fill="#009600">
<text x="67.3" y="32.7">BUF_IN_IN_L</text>
<text x="67.3" y="69.5">BUF_IN_IN_R</text>
<text x="54.6" y="119">BUF_OUT_IN_L</text>
<text x="54.6" y="154.6">BUF_OUT_IN_R</text>
</g>
<g font-size="1.8" fill="#a90000">
<text x="80.6" y="32.8">3</text>
<text x="84.8" y="30.6" transform="rotate(-90 84.8 30.6)">5</text>
<text x="93.3" y="35.3">1</text>
<text x="198.7" y="35.3">1</text>
<text x="211.8" y="31.8" transform="rotate(-90 211.8 31.8)">31</text>
<text x="215.6" y="31.8" transform="rotate(-90 215.6 31.8)">14</text>
<text x="219.5" y="31.8" transform="rotate(-90 219.5 31.8)">13</text>
<text x="223.3" y="31.8" transform="rotate(-90 223.3 31.8)">26</text>
<text x="80.6" y="37.8">4</text>
<text x="84.8" y="42" transform="rotate(-90 84.8 42)">2</text>
<text x="198.7" y="37.8">2</text>
<text x="198.7" y="40.4">4</text>
<text x="198.1" y="46.7">32</text>
<text x="198.7" y="42.9">5</text>
<text x="198.7" y="51.8">3</text>
<text x="226" y="51.8">21</text>
<text x="198.1" y="59.4">19</text>
<text x="198.7" y="54.4">6</text>
<text x="226" y="54.4">22</text>
<text x="226" y="59.4">25</text>
<text x="198.1" y="62">20</text>
<text x="226" y="62">23</text>
<text x="80.6" y="69.6">3</text>
<text x="84.8" y="67.4" transform="rotate(-90 84.8 67.4)">5</text>
<text x="198.1" y="69.6">27</text>
<text x="226" y="69.6">30</text>
<text x="80.6" y="74.7">4</text>
<text x="93.3" y="72.1">1</text>
<text x="198.1" y="72.1">11</text>
<text x="198.7" y="77.2">7</text>
<text x="226" y="72.1">29</text>
<text x="84.8" y="78.8" transform="rotate(-90 84.8 78.8)">2</text>
<text x="198.7" y="79.8">8</text>
<text x="198.7" y="82.3">9</text>
<text x="198.1" y="84.8">10</text>
<text x="198.1" y="89.9">15</text>
<text x="198.1" y="92.5">16</text>
<text x="198.1" y="95">17</text>
<text x="198.1" y="97.5">18</text>
<text x="213.1" y="104.2" transform="rotate(-90 213.1 104.2)">12</text>
<text x="216.9" y="104.2" transform="rotate(-90 216.9 104.2)">24</text>
<text x="220.7" y="104.2" transform="rotate(-90 220.7 104.2)">28</text>
<text x="69.1" y="119.1">3</text>
<text x="73.4" y="116.9" transform="rotate(-90 73.4 116.9)">5</text>
<text x="69.1" y="124.2">4</text>
<text x="81.8" y="121.7">1</text>
<text x="73.4" y="128.3" transform="rotate(-90 73.4 128.3)">2</text>
<text x="69.1" y="154.7">3</text>
<text x="73.4" y="152.5" transform="rotate(-90 73.4 152.5)">5</text>
<text x="69.1" y="159.8">4</text>
<text x="81.8" y="157.2">1</text>
<text x="73.4" y="163.9" transform="rotate(-90 73.4 163.9)">2</text>
</g>
<g font-size="1.8" fill="#0f0f0f">
<text x="87.6" y="49.2">BUF_IN_OUT_L</text>
<text x="182.9" y="51.7">CODEC_IN_L</text>
<text x="232.4" y="51.7">CODEC_OUT_R</text>
<text x="182.7" y="54.3">CODEC_IN_R</text>
<text x="232.4" y="54.3">CODEC_OUT_L</text>
<text x="87.6" y="86">BUF_IN_OUT_R</text>
<text x="76.2" y="135.5">BUF_OUT_OUT_L</text>
<text x="76.2" y="171.1">BUF_OUT_OUT_R</text>
</g>
</svg>
